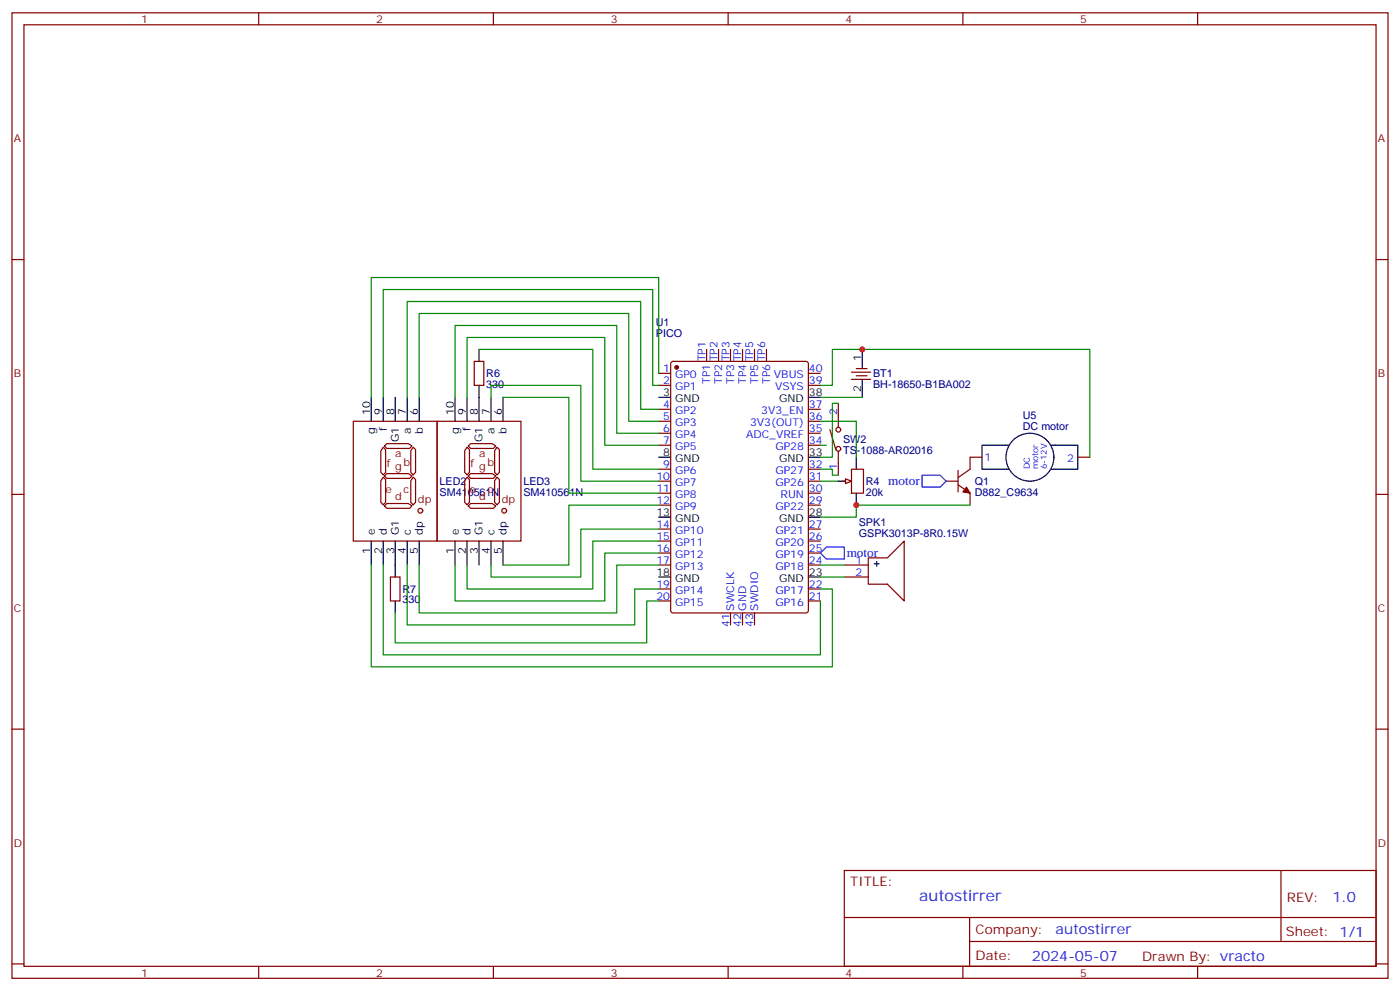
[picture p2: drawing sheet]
<svg xmlns="http://www.w3.org/2000/svg" width="412mm" height="292mm" viewBox="0 0 412 292" stroke-linecap="round" stroke-linejoin="round" font-family="sans-serif">
<g fill="none" stroke="#870000" stroke-width=".35">
<path d="M3.5 3.8h405.4v284.3h-405.4zM7.1 7.3h398.2v277.3h-398.2zM76.2 3.8v3.5M145.3 3.8v3.5M214.5 3.8v3.5M283.6 3.8v3.5M352.8 3.8v3.5M3.5 76.4h3.6M405.3 76.4h3.6M194 110h3.6M194 113.5h3.6M197.8 106.6l.5-.2h39.1l.7 .5v72.9l-.4 .7h-39.4l-.7-.4v-73z"/>
<path d="M208.1 102.9v3.5M211.7 102.9v3.5M215.2 102.9v3.5M218.7 102.9v3.5M222.2 102.9v3.5M225.8 102.9v3.5M238.1 110h3.6M238.1 113.5h3.6M250.8 109.6h5.7M250.8 111.7h5.7M252.2 108.5h3.2M252.2 110.7h3.2"/>
<path d="M194 120.5h3.6M194 124.1h3.6M194 127.6h3.6M194 131.1h3.6M194 138.2h3.6M238.1 120.5h3.6M238.1 124.1h3.6M238.1 127.6h3.6M238.1 131.1h3.6M238.1 138.2h3.6M250.8 138.2h3.6v7h-3.6zM285.8 134.7h3.5"/>
<path d="M317.5 134.7h3.5M3.5 145.6h3.6M194 141.7h3.6M194 145.2h3.6M194 148.8h3.6M194 155.8h3.6M194 159.3h3.6M238.1 141.7h3.6M238.1 145.2h3.6M238.1 148.8h3.6M238.1 155.8h3.6M238.1 159.3h3.6"/>
<path d="M248.4 141.7h1.7M405.3 145.6h3.6M194 162.9h3.6M194 166.4h3.6M194 173.5h3.6M194 177h3.6M238.1 162.9h3.6M238.1 166.4h3.6M238.1 173.5h3.6M238.1 177h3.6M248.7 166.4h7.1M248.7 169.9h7.1"/>
<path d="M255.8 164.3h5.6l4.9-5v17.7l-4.9-5h-5.6zM215.2 180.5v3.5M218.7 180.5v3.5M222.2 180.5v3.5M3.5 214.7h3.6M405.3 214.7h3.6M248.7 256.4h156.6v28.2h-156.6zM377.3 256.4v20.9M248.7 270.2h156.5M285.6 277.3h119.6M285.6 270.2v14.1M3.5 283.9h3.6"/>
<path d="M76.2 284.6v3.5M145.3 284.6v3.5M214.5 284.6v3.5M283.6 284.6v3.5M352.8 284.6v3.5M405.3 283.9h3.6"/>
</g>
<circle cx="199.3" cy="108.2" r=".53" fill="#870000" stroke="#870000" stroke-width=".35"/>
<g fill="none" stroke="#000" stroke-width=".35">
<path d="M194 117h3.6M238.1 117h3.6M254 102.9v5.3M254 111.7v5.3M194 134.7h3.6M238.1 134.7h3.6M252.2 134.7v3.5M296.2 131.1h.9M296.3 131.1h-7v7.1h8M309.5 138.2h1.1M309.7 131.1h1.2M310.4 131.1h7.1v7.1h-7.1"/>
<path d="M194 152.3h3.6M238.1 152.3h3.6M246.9 141.7h3.6M252.2 145.2v3.6M194 169.9h3.6M238.1 169.9h3.6M257.5 166.1h1.4M258.2 165.3v1.5"/>
<circle cx="303.4" cy="134.7" r="7.1"/>
</g>
<path d="M241.7 113.5h3.5v-10.6h75.8v31.8M241.7 117h12.3M241.7 131.1h1.7M241.7 141.7h5.2M241.7 166.4h7M241.7 169.9h7" fill="none" stroke="#008700" stroke-width=".35"/>
<path d="M249.1 141l1.7 .7-1.7 .7z" fill="#f0f0f0" stroke="#870000" stroke-width=".35"/>
<g fill="none" stroke="#000" stroke-width=".35">
<path d="M109.4 117v7.1M112.9 117v7.1M116.4 117v7.1M119.9 117v7.1M123.5 117v7.1M141.1 102.9v3.5M141.1 113.5v3.5M109.4 159.3v7.1M112.9 159.3v7.1M119.9 159.3v7.1M123.5 159.3v7.1M116.4 166.4v3.5"/>
<path d="M116.4 177v3.5"/>
</g>
<path d="M139.7 106.4h2.8v7.1h-2.8zM104.1 124.1h24.7v35.2h-24.7zM112.9 131.7l.7 .7v6.7l-.7 .7-.7-.7v-6.3zM113.2 131.4l.7-.7h6.4l1.1 .7-.8 .7h-6.7zM121.7 131.7l.7 .7v6.7l-.7 .7-.7-.7v-6.3zM112.9 140.5l.7 .7v6.7l-.7 .7-.7-.7v-6.3zM113.2 140.2l.7-.7h6.4l1.1 .7-.8 .7h-6.7zM113.2 149l.7-.7h6.4l1.1 .7-.8 .7h-6.7zM121.7 140.5l.7 .7v6.7l-.7 .7-.7-.7v-6.3zM115 169.9h2.8v7.1h-2.8z" fill="none" stroke="#870000" stroke-width=".35"/>
<circle cx="123.8" cy="150.4" r=".71" fill="#f0f0f0" stroke="#870000" stroke-width=".35"/>
<path d="M134.1 117v7.1M137.6 117v7.1M141.1 117v7.1M144.6 117v7.1M148.2 117v7.1M116.4 159.3v7.1M134.1 159.3v7.1M137.6 159.3v7.1M144.6 159.3v7.1M148.2 159.3v7.1" fill="none" stroke="#000" stroke-width=".35"/>
<path d="M128.8 124.1h24.7v35.2h-24.7zM137.6 131.7l.7 .7v6.7l-.7 .7-.7-.7v-6.3zM137.9 131.4l.7-.7h6.4l1 .7-.7 .7h-6.7zM146.4 131.7l.7 .7v6.7l-.7 .7-.7-.7v-6.3zM137.6 140.5l.7 .7v6.7l-.7 .7-.7-.7v-6.3zM137.9 140.2l.7-.7h6.4l1 .7-.7 .7h-6.7zM137.9 149l.7-.7h6.4l1 .7-.7 .7h-6.7zM146.4 140.5l.7 .7v6.7l-.7 .7-.7-.7v-6.3z" fill="none" stroke="#870000" stroke-width=".35"/>
<circle cx="148.5" cy="150.4" r=".71" fill="#f0f0f0" stroke="#870000" stroke-width=".35"/>
<path d="M141.1 159.3v7.1" fill="none" stroke="#000" stroke-width=".35"/>
<g fill="none" stroke="#008700" stroke-width=".35">
<path d="M119.9 117v-28.2h68.8v31.7h5.3M123.5 117v-24.7h61.7v31.8h8.8M134.1 117v-21.2h47.6v31.8h12.3M137.6 117v-17.6h40.6v31.7h15.8M141.1 102.9h33.5v35.3h19.4M144.6 117v-3.5h26.5v28.2h22.9M148.2 117h19.4v28.2h26.4M194 113.5h-1.7v-28.2h-79.4v31.7M194 110v-28.3h-84.6v35.3M246.9 118.8h-1.7v15.9h-3.5M241.7 138.2h3.5v1.7h1.7M241.7 124.1h10.5v10.6"/>
<path d="M194 148.8h-26.4v17.6h-19.4M194 155.8h-22.9v14.1h-26.5v-3.5M194 159.3h-19.4v14.2h-37v-7.1M285.8 148.8h-33.6v3.5h-10.5M109.4 166.4v30h135.8v-22.9h-3.5M112.9 166.4v26.5h128.8v-15.9M119.9 166.4v17.6h67.1v-10.5h7M123.5 166.4v14.1h58.2v-14.1h12.3M194 162.9h-15.8v14.1h-44.1v-10.6M194 177h-3.5v12.3h-74.1v-8.8"/>
</g>
<g fill="none" stroke="#870000" stroke-width=".35">
<path d="M246.9 118.8v7M244.5 126.5l1.7 6M246.9 132.9v7M282.2 138.5v6.4M285.8 134.7v3.5l-3.6 2.5M278.7 141.7h3.5M282.2 142.8l3.6 2.4v3.6"/>
<circle cx="246.9" cy="132.2" r=".71"/>
<circle cx="246.9" cy="126.5" r=".71"/>
</g>
<path d="M284.7 143.5l1.1 1.7-2.2-.3z" fill="#870000" stroke="#870000" stroke-width=".35"/>
<path d="M271.6 139.9h5.3l1.8 1.8-1.8 1.8h-5.3zM241.7 162.9l1.7-1.8h5.3v3.5h-5.3z" fill="none" stroke="#00f" stroke-width=".35"/>
<g fill="#c00">
<circle cx="252.2" cy="148.8" r=".88"/>
<circle cx="254" cy="102.9" r=".88"/>
</g>
<text font-size="4.6" fill="#00f" x="270.8" y="265.4">autostirrer</text>
<g font-size="4.2" fill="#00f">
<text x="392.5" y="265.6">1.0</text>
<text x="310.9" y="275.2">autostirrer</text>
<text x="304" y="283">2024-05-07</text>
</g>
<g font-size="3.9" fill="#00f">
<text x="261.7" y="143">motor</text>
<text x="249.4" y="164.2">motor</text>
</g>
<g font-size="3.9" fill="#800">
<text x="250.5" y="260.9">TITLE:</text>
<text x="379.1" y="265.6">REV:</text>
<text x="287.4" y="275.1">Company:</text>
<text x="378.7" y="275.8">Sheet: 1/1</text>
<text x="287.4" y="282.8">Date:</text>
<text x="336.4" y="282.9">Drawn By: vracto</text>
</g>
<g font-size="3.2" fill="#800">
<text x="41.6" y="6.8">1</text>
<text x="110.8" y="6.8">2</text>
<text x="179.9" y="6.8">3</text>
<text x="249.1" y="6.8">4</text>
<text x="318.2" y="6.8">5</text>
<text x="4.1" y="41.9">A</text>
<text x="405.9" y="41.9">A</text>
<text x="4.1" y="111">B</text>
<text x="405.9" y="111">B</text>
<text x="113.9" y="137.5">f</text>
<text x="116.4" y="134.7">a</text>
<text x="118.9" y="137.1">b</text>
<text x="138.6" y="137.5">f</text>
<text x="141.1" y="134.7">a</text>
<text x="143.6" y="137.1">b</text>
<text x="116.4" y="138.5">g</text>
<text x="141.1" y="138.5">g</text>
<text x="113.6" y="145.2">e</text>
<text x="116.4" y="147.4">d</text>
<text x="118.9" y="145.2">c</text>
<text x="123.1" y="148.1">dp</text>
<text x="138.3" y="145.2">e</text>
<text x="141.1" y="147.4">d</text>
<text x="143.6" y="145.2">c</text>
<text x="147.8" y="148.1">dp</text>
<text x="4.1" y="180.2">C</text>
<text x="405.9" y="180.2">C</text>
<text x="4.1" y="249.3">D</text>
<text x="405.9" y="249.3">D</text>
<text x="41.6" y="287.6">1</text>
<text x="110.8" y="287.6">2</text>
<text x="179.9" y="287.6">3</text>
<text x="249.1" y="287.6">4</text>
<text x="318.2" y="287.6">5</text>
</g>
<g font-size="3.2" fill="#000080">
<text x="193.2" y="99.3">PICO</text>
<text x="193.2" y="96.1">U1</text>
<text x="143.2" y="111">R6</text>
<text x="257.2" y="111.1">BT1</text>
<text x="143.2" y="114.2">330</text>
<text x="257.2" y="114.2">BH-18650-B1BA002</text>
<text x="301.3" y="123.4">U5</text>
<text x="248.4" y="130.4">SW2</text>
<text x="301.3" y="126.5">DC motor</text>
<text x="248.4" y="133.6">TS-1088-AR02016</text>
<text x="129.5" y="142.7">LED2</text>
<text x="154.2" y="142.7">LED3</text>
<text x="255.1" y="142.8">R4</text>
<text x="287.2" y="142.8">Q1</text>
<text x="129.5" y="146">SM410561N</text>
<text x="154.2" y="146">SM410561N</text>
<text x="255.1" y="146">20k</text>
<text x="287.2" y="146">D882_C9634</text>
<text x="253" y="154.9">SPK1</text>
<text x="253" y="158.3">GSPK3013P-8R0.15W</text>
<text x="118.5" y="177.7">330</text>
<text x="118.5" y="174.5">R7</text>
</g>
<g font-size="3.2" fill="#00f">
<text x="207.8" y="106.4" transform="rotate(-90 207.8 106.4)">TP1</text>
<text x="211.3" y="106.4" transform="rotate(-90 211.3 106.4)">TP2</text>
<text x="214.8" y="106.4" transform="rotate(-90 214.8 106.4)">TP3</text>
<text x="218.4" y="106.4" transform="rotate(-90 218.4 106.4)">TP4</text>
<text x="221.9" y="106.4" transform="rotate(-90 221.9 106.4)">TP5</text>
<text x="225.4" y="106.4" transform="rotate(-90 225.4 106.4)">TP6</text>
<text x="195.4" y="109.6">1</text>
<text x="195.4" y="113.1">2</text>
<text x="198.9" y="111.4">GP0</text>
<text x="209.2" y="113" transform="rotate(-90 209.2 113)">TP1</text>
<text x="212.7" y="113" transform="rotate(-90 212.7 113)">TP2</text>
<text x="216.3" y="113" transform="rotate(-90 216.3 113)">TP3</text>
<text x="219.8" y="113" transform="rotate(-90 219.8 113)">TP4</text>
<text x="223.3" y="113" transform="rotate(-90 223.3 113)">TP5</text>
<text x="226.8" y="113" transform="rotate(-90 226.8 113)">TP6</text>
<text x="228" y="111.4">VBUS</text>
<text x="238.3" y="113.1">39</text>
<text x="238.3" y="109.6">40</text>
<text x="198.9" y="114.9">GP1</text>
<text x="228.4" y="114.9">VSYS</text>
<text x="195.4" y="120.2">4</text>
<text x="195.4" y="123.7">5</text>
<text x="198.9" y="122">GP2</text>
<text x="198.9" y="125.5">GP3</text>
<text x="221" y="125.5">3V3(OUT)</text>
<text x="224.2" y="122">3V3_EN</text>
<text x="238.3" y="123.7">36</text>
<text x="238.3" y="120.2">37</text>
<text x="246.6" y="122.3" transform="rotate(-90 246.6 122.3)">2</text>
<text x="195.4" y="127.2">6</text>
<text x="195.4" y="130.8">7</text>
<text x="198.9" y="129">GP4</text>
<text x="219.8" y="129">ADC_VREF</text>
<text x="238.3" y="130.8">34</text>
<text x="238.3" y="127.2">35</text>
<text x="195.4" y="137.8">9</text>
<text x="198.9" y="132.5">GP5</text>
<text x="228.4" y="132.5">GP28</text>
<text x="238.3" y="137.8">32</text>
<text x="290" y="135.7">1</text>
<text x="314.3" y="135.9">2</text>
<text x="193.3" y="141.4">10</text>
<text x="198.9" y="139.6">GP6</text>
<text x="198.9" y="143.1">GP7</text>
<text x="228.4" y="143.1">GP26</text>
<text x="228.4" y="139.6">GP27</text>
<text x="238.3" y="141.4">31</text>
<text x="246.6" y="138.4" transform="rotate(-90 246.6 138.4)">1</text>
<text x="193.3" y="144.9">11</text>
<text x="193.3" y="148.4">12</text>
<text x="198.9" y="146.6">GP8</text>
<text x="229.9" y="146.6">RUN</text>
<text x="238.3" y="148.4">29</text>
<text x="238.3" y="144.9">30</text>
<text x="193.3" y="155.5">14</text>
<text x="198.9" y="150.2">GP9</text>
<text x="228.4" y="150.2">GP22</text>
<text x="238.3" y="155.5">27</text>
<text x="193.3" y="159">15</text>
<text x="198.9" y="157.2">GP10</text>
<text x="198.9" y="160.8">GP11</text>
<text x="228.4" y="160.8">GP20</text>
<text x="228.4" y="157.2">GP21</text>
<text x="238.3" y="159">26</text>
<text x="193.3" y="162.5">16</text>
<text x="193.3" y="166.1">17</text>
<text x="198.9" y="164.3">GP12</text>
<text x="198.9" y="167.8">GP13</text>
<text x="228.4" y="167.8">GP18</text>
<text x="228.4" y="164.3">GP19</text>
<text x="238.3" y="166.1">24</text>
<text x="238.3" y="162.5">25</text>
<text x="252" y="166.1">1</text>
<text x="193.3" y="173.1">19</text>
<text x="238.3" y="173.1">22</text>
<text x="252" y="169.6">2</text>
<text x="193.3" y="176.6">20</text>
<text x="198.9" y="174.9">GP14</text>
<text x="198.9" y="178.4">GP15</text>
<text x="216.3" y="179.8" transform="rotate(-90 216.3 179.8)">SWCLK</text>
<text x="219.8" y="179.8" transform="rotate(-90 219.8 179.8)">GND</text>
<text x="223.3" y="179.8" transform="rotate(-90 223.3 179.8)">SWDIO</text>
<text x="228.4" y="178.4">GP16</text>
<text x="228.4" y="174.9">GP17</text>
<text x="238.3" y="176.6">21</text>
<text x="214.8" y="184.5" transform="rotate(-90 214.8 184.5)">41</text>
<text x="218.4" y="184.5" transform="rotate(-90 218.4 184.5)">42</text>
<text x="221.9" y="184.5" transform="rotate(-90 221.9 184.5)">43</text>
</g>
<g font-size="3.2">
<text x="253.6" y="106.4" transform="rotate(-90 253.6 106.4)">1</text>
<text x="195.4" y="116.7">3</text>
<text x="198.9" y="118.4">GND</text>
<text x="229.5" y="118.4">GND</text>
<text x="238.3" y="116.7">38</text>
<text x="253.6" y="115.5" transform="rotate(-90 253.6 115.5)">2</text>
<text x="109" y="122.3" transform="rotate(-90 109 122.3)">10</text>
<text x="112.5" y="122.3" transform="rotate(-90 112.5 122.3)">9</text>
<text x="116.1" y="122.3" transform="rotate(-90 116.1 122.3)">8</text>
<text x="119.6" y="122.3" transform="rotate(-90 119.6 122.3)">7</text>
<text x="123.1" y="122.3" transform="rotate(-90 123.1 122.3)">6</text>
<text x="133.7" y="122.3" transform="rotate(-90 133.7 122.3)">10</text>
<text x="137.2" y="122.3" transform="rotate(-90 137.2 122.3)">9</text>
<text x="140.8" y="122.3" transform="rotate(-90 140.8 122.3)">8</text>
<text x="144.3" y="122.3" transform="rotate(-90 144.3 122.3)">7</text>
<text x="147.8" y="122.3" transform="rotate(-90 147.8 122.3)">6</text>
<text x="110.4" y="127.8" transform="rotate(-90 110.4 127.8)">g</text>
<text x="113.9" y="127" transform="rotate(-90 113.9 127)">f</text>
<text x="117.5" y="130.3" transform="rotate(-90 117.5 130.3)">G1</text>
<text x="121" y="127.7" transform="rotate(-90 121 127.7)">a</text>
<text x="124.5" y="127.8" transform="rotate(-90 124.5 127.8)">b</text>
<text x="135.1" y="127.8" transform="rotate(-90 135.1 127.8)">g</text>
<text x="138.6" y="127" transform="rotate(-90 138.6 127)">f</text>
<text x="142.2" y="130.3" transform="rotate(-90 142.2 130.3)">G1</text>
<text x="145.7" y="127.7" transform="rotate(-90 145.7 127.7)">a</text>
<text x="149.2" y="127.8" transform="rotate(-90 149.2 127.8)">b</text>
<text x="195.4" y="134.3">8</text>
<text x="198.9" y="136.1">GND</text>
<text x="229.5" y="136.1">GND</text>
<text x="238.3" y="134.3">33</text>
<text x="193.3" y="151.9">13</text>
<text x="198.9" y="153.7">GND</text>
<text x="229.5" y="153.7">GND</text>
<text x="238.3" y="151.9">28</text>
<text x="110.4" y="157.6" transform="rotate(-90 110.4 157.6)">e</text>
<text x="113.9" y="157.6" transform="rotate(-90 113.9 157.6)">d</text>
<text x="117.5" y="157.6" transform="rotate(-90 117.5 157.6)">G1</text>
<text x="121" y="157.6" transform="rotate(-90 121 157.6)">c</text>
<text x="124.5" y="157.6" transform="rotate(-90 124.5 157.6)">dp</text>
<text x="135.1" y="157.6" transform="rotate(-90 135.1 157.6)">e</text>
<text x="138.6" y="157.6" transform="rotate(-90 138.6 157.6)">d</text>
<text x="142.2" y="157.6" transform="rotate(-90 142.2 157.6)">G1</text>
<text x="145.7" y="157.6" transform="rotate(-90 145.7 157.6)">c</text>
<text x="149.2" y="157.6" transform="rotate(-90 149.2 157.6)">dp</text>
<text x="109" y="163.1" transform="rotate(-90 109 163.1)">1</text>
<text x="112.5" y="163.1" transform="rotate(-90 112.5 163.1)">2</text>
<text x="116.1" y="163.1" transform="rotate(-90 116.1 163.1)">3</text>
<text x="119.6" y="163.1" transform="rotate(-90 119.6 163.1)">4</text>
<text x="123.1" y="163.1" transform="rotate(-90 123.1 163.1)">5</text>
<text x="133.7" y="163.1" transform="rotate(-90 133.7 163.1)">1</text>
<text x="137.2" y="163.1" transform="rotate(-90 137.2 163.1)">2</text>
<text x="140.8" y="163.1" transform="rotate(-90 140.8 163.1)">3</text>
<text x="144.3" y="163.1" transform="rotate(-90 144.3 163.1)">4</text>
<text x="147.8" y="163.1" transform="rotate(-90 147.8 163.1)">5</text>
<text x="193.3" y="169.6">18</text>
<text x="198.9" y="171.3">GND</text>
<text x="229.5" y="171.3">GND</text>
<text x="238.3" y="169.6">23</text>
</g>
<g font-size="2.5" fill="#00f">
<text x="303.4" y="138.2" transform="rotate(-90 303.4 138.2)">DC</text>
<text x="305.9" y="138.2" transform="rotate(-90 305.9 138.2)">motor</text>
<text x="308.3" y="138.2" transform="rotate(-90 308.3 138.2)">6-12V</text>
</g>
</svg>
